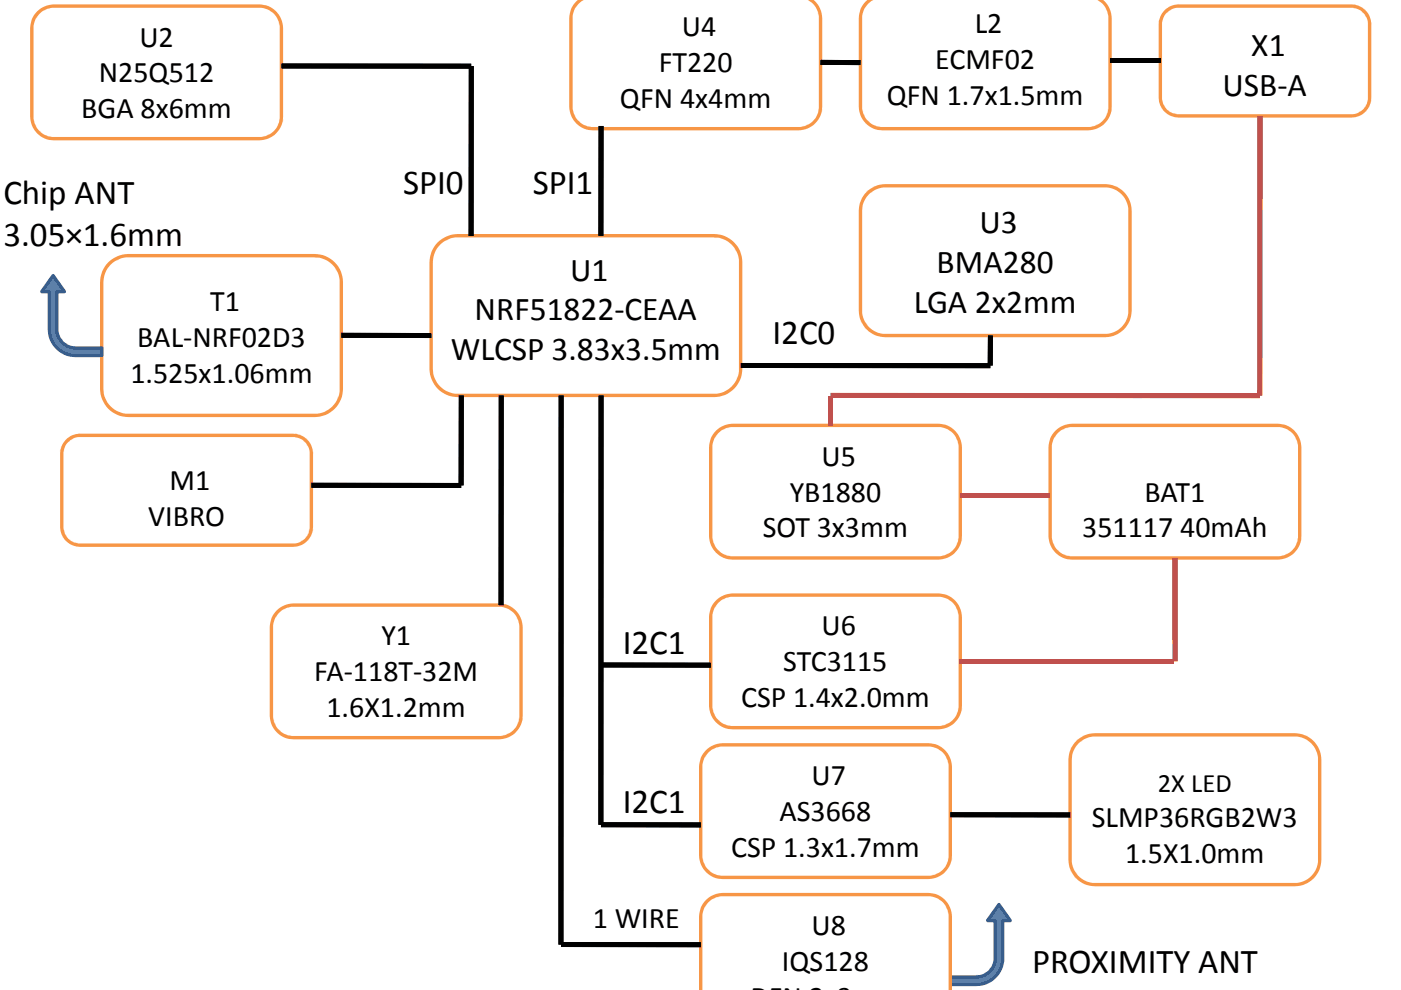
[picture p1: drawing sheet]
<svg xmlns="http://www.w3.org/2000/svg" width="297mm" height="210mm" viewBox="0 0 297 210" stroke-linecap="round" stroke-linejoin="round" font-family="sans-serif">
<path d="M7.9 2.4a5.4 5.4 0 0 1 3.5-1.5h43.6a5.1 5.1 0 0 1 5 5.1v18.7a5.1 5.1 0 0 1-5 5.1h-43.6a5.1 5.1 0 0 1-5-5.1v-18.7a4.9 4.9 0 0 1 1.5-3.6zM8.4 2.9a4.2 4.2 0 0 0-1.3 3.1v18.7a4.3 4.3 0 0 0 3.9 4.3h44.4a4.3 4.3 0 0 0 3.9-3.8v-19.7a4.3 4.3 0 0 0-3.8-3.8h-44.5l-1.6 .5z" fill="#f79646"/>
<path d="M93.1 51.6a5.6 5.6 0 0 1 4-1.6h54.3a5.6 5.6 0 0 1 5.7 5.6v22.6a5.7 5.7 0 0 1-5.7 5.7h-54.3a5.6 5.6 0 0 1-5.7-5.7v-22.6a5.6 5.6 0 0 1 1.7-4z" fill-rule="evenodd" fill="#fff"/>
<path d="M92.8 51.4a6.3 6.3 0 0 1 4.2-1.8h54.4a6 6 0 0 1 6 6v22.6a6 6 0 0 1-6 6h-54.3a6 6 0 0 1-6-6v-22.6a6 6 0 0 1 1.7-4.2zM93.3 51.9a5.3 5.3 0 0 0-1.5 3.7v22.6a5.3 5.3 0 0 0 4.7 5.3h55.4a5.4 5.4 0 0 0 4.8-4.8v-23.6a5.3 5.3 0 0 0-5.3-4.8h-54.8l-1.1 .2-.9 .5z" fill="#f79646"/>
<path d="M23.2 55.9a5.6 5.6 0 0 1 4-1.7h39.5a5.6 5.6 0 0 1 5.7 5.7v22.5a5.7 5.7 0 0 1-5.7 5.7h-39.5a5.6 5.6 0 0 1-5.6-5.7v-22.5a5.6 5.6 0 0 1 1.6-4z" fill-rule="evenodd" fill="#fff"/>
<path d="M22.9 55.6a6.3 6.3 0 0 1 4.3-1.8h39.5a6 6 0 0 1 6 6v22.6a6 6 0 0 1-5.9 6h-39.6a6 6 0 0 1-6-5.9v-22.6a6 6 0 0 1 1.7-4.3zM23.5 56.1a5.3 5.3 0 0 0-1.6 3.8v22.5a5.3 5.3 0 0 0 4.8 5.3h40.6a5.4 5.4 0 0 0 4.7-4.7v-23.6a5.3 5.3 0 0 0-5.3-4.8h-40l-1 .2-1 .4z" fill="#f79646"/>
<path d="M211.8 191.8l2.4 3.4h-1.6v8a5.6 5.6 0 0 1-5.6 5.5h-5.5v-1.6h5.5a4 4 0 0 0 4-3.9v-8h-1.6z" fill-rule="evenodd" fill="#4f81bd"/>
<path d="M211.5 191.6l-2.4 3.3a.41 .41 0 0 0 .3 .6h1.6l-.4-.3v8.3a3.6 3.6 0 0 1-3.6 3.3h-5.7l-.2 .3v1.6l.4 .4h5.5a6 6 0 0 0 5.9-5.3v-8.6l-.3 .3h1.6a.37 .37 0 0 0 .3-.6l-2.4-3.3a.34 .34 0 0 0-.6 0zM211.5 192l2.4 3.4 .3-.6h-1.6l-.3 .4v8a5.3 5.3 0 0 1-4.7 5.2h-6.1l.3 .3v-1.6l-.3 .4h6a4.4 4.4 0 0 0 3.9-4.3v-8l-.4-.4h-1.6l.3 .6 2.4-3.4z" fill="#385d8a"/>
<path d="M122.2 .8l.5-.5 .7-.4h47.5a2.74 2.74 0 0 1 2.8 2.3l.3 1.7v18.7a4.7 4.7 0 0 1-4.7 4.7h-43.6a4.7 4.7 0 0 1-4.6-4.7v-18.7a4.6 4.6 0 0 1 1.1-3.1z" fill-rule="evenodd" fill="#fff"/>
<path d="M122.2 .3a2.38 2.38 0 0 1 2-.4h47.5a1.17 1.17 0 0 1 1.4 .7l1 1.7 .2 1.6v18.7a5.1 5.1 0 0 1-5 5h-43.6a5.1 5.1 0 0 1-5-5v-18.7a4.9 4.9 0 0 1 1.5-3.6zM122.7 .8a4.2 4.2 0 0 0-1.3 3.1v18.7a4.3 4.3 0 0 0 3.9 4.3h44.4a4.3 4.3 0 0 0 3.9-3.8v-19.7a4.1 4.1 0 0 0-2.6-3.5h-46.5a1.97 1.97 0 0 0-1.8 .9z" fill="#f79646"/>
<path d="M183.5 .8l.6-.5 .7-.4h47.5a2.74 2.74 0 0 1 2.8 2.3l.3 1.7v18.7a4.7 4.7 0 0 1-4.7 4.7h-43.6a4.7 4.7 0 0 1-4.6-4.7v-18.7a4.6 4.6 0 0 1 1-3.1z" fill-rule="evenodd" fill="#fff"/>
<path d="M183.6 .3a2.38 2.38 0 0 1 2-.4h47.4a1.17 1.17 0 0 1 1.5 .7l1 1.7 .2 1.6v18.7a5.1 5.1 0 0 1-5 5h-43.6a5.1 5.1 0 0 1-5-5v-18.7a4.9 4.9 0 0 1 1.5-3.6zM184.1 .8a4.2 4.2 0 0 0-1.3 3.1v18.7a4.3 4.3 0 0 0 3.8 4.3h44.5a4.3 4.3 0 0 0 3.9-3.8v-19.7a4.1 4.1 0 0 0-2.6-3.5h-46.6a1.97 1.97 0 0 0-1.7 .9z" fill="#f79646"/>
<path d="M247.2 2.4a3.8 3.8 0 0 1 2.7-1.1h36.6a3.9 3.9 0 0 1 3.9 3.9v15.5a3.9 3.9 0 0 1-3.9 3.9h-36.6a3.9 3.9 0 0 1-3.9-3.9v-15.5a3.8 3.8 0 0 1 1.2-2.8z" fill-rule="evenodd" fill="#fff"/>
<path d="M246.9 2.2a4.2 4.2 0 0 1 3-1.3h36.6a4.3 4.3 0 0 1 4.2 4.3v15.5a4.3 4.3 0 0 1-4.2 4.2h-36.6a4.3 4.3 0 0 1-4.2-4.2v-15.5a4.4 4.4 0 0 1 1.2-3zM247.4 2.7a3.5 3.5 0 0 0-1 2.5v15.5a3.5 3.5 0 0 0 3.1 3.5h37.3a3.5 3.5 0 0 0 3.2-3.1v-16.3a3.6 3.6 0 0 0-3.1-3.1h-37.3l-1.1 .2z" fill="#f79646"/>
<path d="M184 40.9a5.3 5.3 0 0 1 3.7-1.5h46.6a5.3 5.3 0 0 1 5.3 5.3v21.2a5.3 5.3 0 0 1-5.3 5.3h-46.6a5.3 5.3 0 0 1-5.2-5.3v-21.2a5.3 5.3 0 0 1 1.5-3.8z" fill-rule="evenodd" fill="#fff"/>
<path d="M183.7 40.7a5.6 5.6 0 0 1 4-1.7h46.6a5.6 5.6 0 0 1 5.6 5.7v21.2a5.6 5.6 0 0 1-5.6 5.6h-46.6a5.7 5.7 0 0 1-5.6-5.6v-21.2a5.8 5.8 0 0 1 1.6-4zM184.2 41.2a4.9 4.9 0 0 0-1.4 3.5v21.1a5 5 0 0 0 4.4 5h47.6a5 5 0 0 0 4.4-4.4v-22.2a5 5 0 0 0-4.4-4.4h-47.6l-1.8 .5z" fill="#f79646"/>
<path d="M151.8 91.9a4.6 4.6 0 0 1 3.6-1.7h43.5a4.7 4.7 0 0 1 4.7 4.7v18.7a4.7 4.7 0 0 1-4.7 4.7h-43.5a4.7 4.7 0 0 1-4.7-4.7v-18.7a4.6 4.6 0 0 1 1.1-3z" fill-rule="evenodd" fill="#fff"/>
<path d="M151.8 91.3a5.4 5.4 0 0 1 3.6-1.5h43.5a5.1 5.1 0 0 1 5.1 5.1v18.7a5.1 5.1 0 0 1-5.1 5.1h-43.5a5.1 5.1 0 0 1-5.1-5.1v-18.7a4.9 4.9 0 0 1 1.5-3.6zM152.3 91.8a4.2 4.2 0 0 0-1.3 3.1v18.7a4.3 4.3 0 0 0 3.9 4.3h44.4a4.3 4.3 0 0 0 3.9-3.8v-19.7a4.3 4.3 0 0 0-3.8-3.8h-44.5l-1.6 .5z" fill="#f79646"/>
<path d="M223.8 91.9a4.6 4.6 0 0 1 3.5-1.7h43.6a4.7 4.7 0 0 1 4.7 4.7v18.7a4.7 4.7 0 0 1-4.7 4.7h-43.6a4.7 4.7 0 0 1-4.6-4.7v-18.7a4.6 4.6 0 0 1 1.1-3z" fill-rule="evenodd" fill="#fff"/>
<path d="M223.8 91.3a5.4 5.4 0 0 1 3.5-1.5h43.6a5.1 5.1 0 0 1 5 5.1v18.7a5.1 5.1 0 0 1-5 5.1h-43.6a5.1 5.1 0 0 1-5-5.1v-18.7a4.9 4.9 0 0 1 1.5-3.6zM224.3 91.8a4.2 4.2 0 0 0-1.3 3.1v18.7a4.3 4.3 0 0 0 3.9 4.3h44.4a4.3 4.3 0 0 0 3.9-3.8v-19.7a4.3 4.3 0 0 0-3.8-3.8h-44.5l-1.6 .5z" fill="#f79646"/>
<path d="M151.8 127.8a4.6 4.6 0 0 1 3.6-1.6h43.5a4.7 4.7 0 0 1 4.7 4.7v18.7a4.7 4.7 0 0 1-4.7 4.7h-43.5a4.7 4.7 0 0 1-4.7-4.7v-18.7a4.6 4.6 0 0 1 1.1-3.1z" fill-rule="evenodd" fill="#fff"/>
<path d="M151.8 127.3a5.4 5.4 0 0 1 3.6-1.5h43.5a5.1 5.1 0 0 1 5.1 5.1v18.7a5.1 5.1 0 0 1-5.1 5h-43.5a5.1 5.1 0 0 1-5.1-5v-18.7a4.9 4.9 0 0 1 1.5-3.6zM152.3 127.8a4.2 4.2 0 0 0-1.3 3.1v18.7a4.3 4.3 0 0 0 3.9 4.3h44.4a4.3 4.3 0 0 0 3.9-3.8v-19.7a4.3 4.3 0 0 0-3.8-3.9h-44.5l-1.6 .5z" fill="#f79646"/>
<path d="M149.7 159.6a4.6 4.6 0 0 1 3.5-1.7h43.6a4.7 4.7 0 0 1 4.7 4.7v18.8a4.7 4.7 0 0 1-4.7 4.7h-43.6a4.7 4.7 0 0 1-4.6-4.7v-18.8a4.6 4.6 0 0 1 1.1-3z" fill-rule="evenodd" fill="#fff"/>
<path d="M149.7 159a5.4 5.4 0 0 1 3.5-1.4h43.6a5.1 5.1 0 0 1 5 5v18.8a5.1 5.1 0 0 1-5 5h-43.6a5.1 5.1 0 0 1-5-5v-18.8a4.9 4.9 0 0 1 1.5-3.6zM150.2 159.6a4.2 4.2 0 0 0-1.3 3v18.8a4.3 4.3 0 0 0 3.9 4.3h44.4a4.3 4.3 0 0 0 3.9-3.9v-19.6a4.3 4.3 0 0 0-3.8-3.9h-44.5l-1.6 .5z" fill="#f79646"/>
<path d="M228.5 157.4a5.3 5.3 0 0 1 3.7-1.6h42.3a5.3 5.3 0 0 1 5.3 5.3v21.2a5.3 5.3 0 0 1-5.3 5.3h-42.3a5.3 5.3 0 0 1-5.3-5.3v-21.2a5.3 5.3 0 0 1 1.6-3.7z" fill-rule="evenodd" fill="#fff"/>
<path d="M227.8 157.5a6 6 0 0 1 4.4-2.1h42.3a5.6 5.6 0 0 1 5.7 5.7v21.2a5.6 5.6 0 0 1-5.7 5.6h-42.3a5.7 5.7 0 0 1-5.7-5.6v-21.2l.3-1.7zM228.7 157.6a4.9 4.9 0 0 0-1.5 3.5v21.1a5 5 0 0 0 4.4 5h43.4a5 5 0 0 0 4.4-4.4v-22.2a5 5 0 0 0-4.4-4.4h-43.3l-1.9 .6z" fill="#f79646"/>
<path d="M59.2 129.4a4.6 4.6 0 0 1 3-1.1h43.6a4.7 4.7 0 0 1 4.7 4.7v18.7a4.7 4.7 0 0 1-4.7 4.7h-43.6a4.7 4.7 0 0 1-4.6-4.7v-18.7a4.6 4.6 0 0 1 1.6-3.6z" fill-rule="evenodd" fill="#fff"/>
<path d="M58.7 129.4a5.4 5.4 0 0 1 3.5-1.5h43.6a5.1 5.1 0 0 1 5 5.1v18.7a5.1 5.1 0 0 1-5 5.1h-43.6a5.1 5.1 0 0 1-5-5.1v-18.7a4.9 4.9 0 0 1 1.5-3.6zM59.2 129.9a4.2 4.2 0 0 0-1.3 3.1v18.7a4.3 4.3 0 0 0 3.9 4.3h44.4a4.3 4.3 0 0 0 3.9-3.8v-19.7a4.3 4.3 0 0 0-3.8-3.8h-44.5l-1.6 .5z" fill="#f79646"/>
<path d="M14.3 93.5a3.8 3.8 0 0 1 2.7-1.2h45.1a3.9 3.9 0 0 1 3.9 3.9v15.5a3.9 3.9 0 0 1-3.9 3.9h-45.1a3.9 3.9 0 0 1-3.9-3.9v-15.5a3.8 3.8 0 0 1 1.2-2.7z" fill-rule="evenodd" fill="#fff"/>
<path d="M14 93.2a4.2 4.2 0 0 1 3-1.3h45.1a4.3 4.3 0 0 1 4.3 4.3v15.5a4.3 4.3 0 0 1-4.3 4.3h-45.1a4.3 4.3 0 0 1-4.3-4.3v-15.5a4.4 4.4 0 0 1 1.3-3zM14.5 93.7a3.5 3.5 0 0 0-1 2.5v15.5a3.5 3.5 0 0 0 3.1 3.5h45.9a3.5 3.5 0 0 0 3.2-3.1v-16.3a3.6 3.6 0 0 0-3.2-3.1h-45.9l-1 .2z" fill="#f79646"/>
<path d="M149.7 191.3a4.6 4.6 0 0 1 3.5-1.6h43.6a4.7 4.7 0 0 1 4.7 4.7v15.5h-52.9v-15.5a4.6 4.6 0 0 1 1.1-3.1z" fill-rule="evenodd" fill="#fff"/>
<path d="M149.7 190.8a5.4 5.4 0 0 1 3.5-1.5h43.6a5.1 5.1 0 0 1 5 5.1v15.5h-53.6v-15.5a4.9 4.9 0 0 1 1.5-3.6zM150.2 191.3a4.2 4.2 0 0 0-1.3 3.1v15.5h52.2v-16a4.3 4.3 0 0 0-3.8-3.9h-44.5l-1.6 .5z" fill="#f79646"/>
<g fill="#c0504d">
<path d="M203.6 104.5h19.1v1.1h-19.1z" fill-rule="evenodd"/>
<path d="M203.6 104.5h19.1v1.1h-19.1z" fill-rule="evenodd"/>
</g>
<path d="M201.5 172.2l25.4 .1v1h-25.4z" fill="#000"/>
<path d="M266.6 24.6h1.1l-.1 59.3h-1z" fill="#c0504d"/>
<path d="M11.3 58.5l2.3 3.3h-1.5v8a4 4 0 0 0 3.9 4h5.6v1.6h-5.6a5.6 5.6 0 0 1-5.5-5.6v-8h-1.6z" fill-rule="evenodd" fill="#4f81bd"/>
<path d="M11 58.3a.34 .34 0 0 1 .6 0l2.4 3.5v.2l-.4 .2h-1.5l.3-.4v8.4a3.6 3.6 0 0 0 3.6 3.2l5.7 .1 .2 .3v1.6l-.3 .3h-5.6a5.9 5.9 0 0 1-5.9-5.9v-8l.4 .4h-1.6a.37 .37 0 0 1-.3-.2 .37 .37 0 0 1 0-.4zM11 58.6h.6l-2.5 3.4-.2-.5h1.6l.3 .3v8a5.3 5.3 0 0 0 4.6 5.2h6.2l-.4 .4v-1.6l.4 .3h-6a4.4 4.4 0 0 1-3.9-4.3v-8l.4-.3h1.5l-.3 .5z" fill="#385d8a"/>
<g fill="#c0504d">
<path d="M176.1 83.3l91 .1v1h-91z"/>
<path d="M175.6 83.9h1v6.3h-1z"/>
</g>
<g fill="#000">
<path d="M59.7 13.5h40.2v1.1l-40.2-.1zM174 12.7h8.5l-.1 1.1h-8.5zM99.4 14h1.1l-.1 36h-1zM126.9 26.7h1.1l-.1 23.3h-1zM72.4 70.6h19v1.1l-19-.1zM157.1 77h52.9v1.1l-52.9-.1zM209.5 71.1l1 .1v6.3h-1.1zM66 102.4h31.8v1.1l-31.8-.1zM97.3 83.9h1v19h-1.1zM105.7 83.9h1.1v44.4h-1.1zM127.4 140.5h23.3v1.1l-23.3-.1zM126.9 83.9h1.1l-.1 91h-1z"/>
<path d="M127.4 174.3l21.2 .1v1h-21.2zM118.4 83.9h1.1v116.4h-1.1zM119 199.7l29.6 .1v1h-29.6z"/>
</g>
<g fill="#000">
<path d="M235.4 12.4h10.6v1.1h-10.6z" fill-rule="evenodd"/>
<path d="M235.4 12.4h10.6v1.1h-10.6z" fill-rule="evenodd"/>
</g>
<path d="M248.6 118.3h1l.1 21.9h-1.1z" fill="#c0504d"/>
<g fill="#c0504d">
<path d="M203.4 139.7h45.5v1h-45.5z" fill-rule="evenodd"/>
<path d="M203.4 139.7h45.5v1h-45.5z" fill-rule="evenodd"/>
</g>
<g font-size="7.4">
<text x="85.5" y="41.2">SPI0</text>
<text x="113" y="41.2">SPI1</text>
<text x=".7" y="43.3">Chip ANT</text>
<text x=".7" y="52.2">3.05×1.6mm</text>
<text x="163.8" y="73">I2C0</text>
<text x="132" y="138.6">I2C1</text>
<text x="132" y="172.5">I2C1</text>
<text x="218.8" y="206.3">PROXIMITY ANT</text>
</g>
<g font-size="7.1">
<text x="265.3" y="11.8">X1</text>
<text x="259.2" y="20.3">USB-A</text>
<text x="207.7" y="49.5">U3</text>
<text x="120.9" y="59.5">U1</text>
<text x="198.6" y="58">BMA280</text>
<text x="100.6" y="67.9">NRF51822-CEAA</text>
<text x="193.8" y="66.4">LGA 2x2mm</text>
<text x="95.6" y="76.4">WLCSP 3.83x3.5mm</text>
</g>
<g font-size="6.3">
<text x="29.5" y="9.9">U2</text>
<text x="144.6" y="7.7">U4</text>
<text x="206.7" y="7.1">L2</text>
<text x="21" y="17.5">N25Q512</text>
<text x="139.7" y="15.3">FT220</text>
<text x="198.3" y="14.7">ECMF02</text>
<text x="131.4" y="22.9">QFN 4x4mm</text>
<text x="188" y="22.3">QFN 1.7x1.5mm</text>
<text x="17.2" y="25.1">BGA 8x6mm</text>
<text x="44.6" y="65.9">T1</text>
<text x="29.1" y="73.7">BAL-NRF02D3</text>
<text x="27.6" y="81.3">1.525x1.06mm</text>
<text x="174.2" y="98.7">U5</text>
<text x="35.9" y="103.8">M1</text>
<text x="167.4" y="106.3">YB1880</text>
<text x="242.7" y="106.3">BAT1</text>
<text x="31.4" y="111.5">VIBRO</text>
<text x="161.7" y="114">SOT 3x3mm</text>
<text x="229.4" y="114">351117 40mAh</text>
<text x="80.9" y="136.8">Y1</text>
<text x="174.2" y="134.7">U6</text>
<text x="166.1" y="142.3">STC3115</text>
<text x="66.6" y="144.4">FA-118T-32M</text>
<text x="157.1" y="149.9">CSP 1.4x2.0mm</text>
<text x="69.2" y="152.1">1.6X1.2mm</text>
<text x="172.1" y="166.5">U7</text>
<text x="165.3" y="174.1">AS3668</text>
<text x="231.5" y="175.4">SLMP36RGB2W3</text>
<text x="155" y="181.7">CSP 1.3x1.7mm</text>
<text x="238.5" y="183">1.5X1.0mm</text>
<text x="125.7" y="196.8">1 WIRE</text>
<text x="172.1" y="198.2">U8</text>
<text x="165.8" y="205.8">IQS128</text>
</g>
<text font-size="5.6" x="245.5" y="168">2X LED</text>
</svg>
